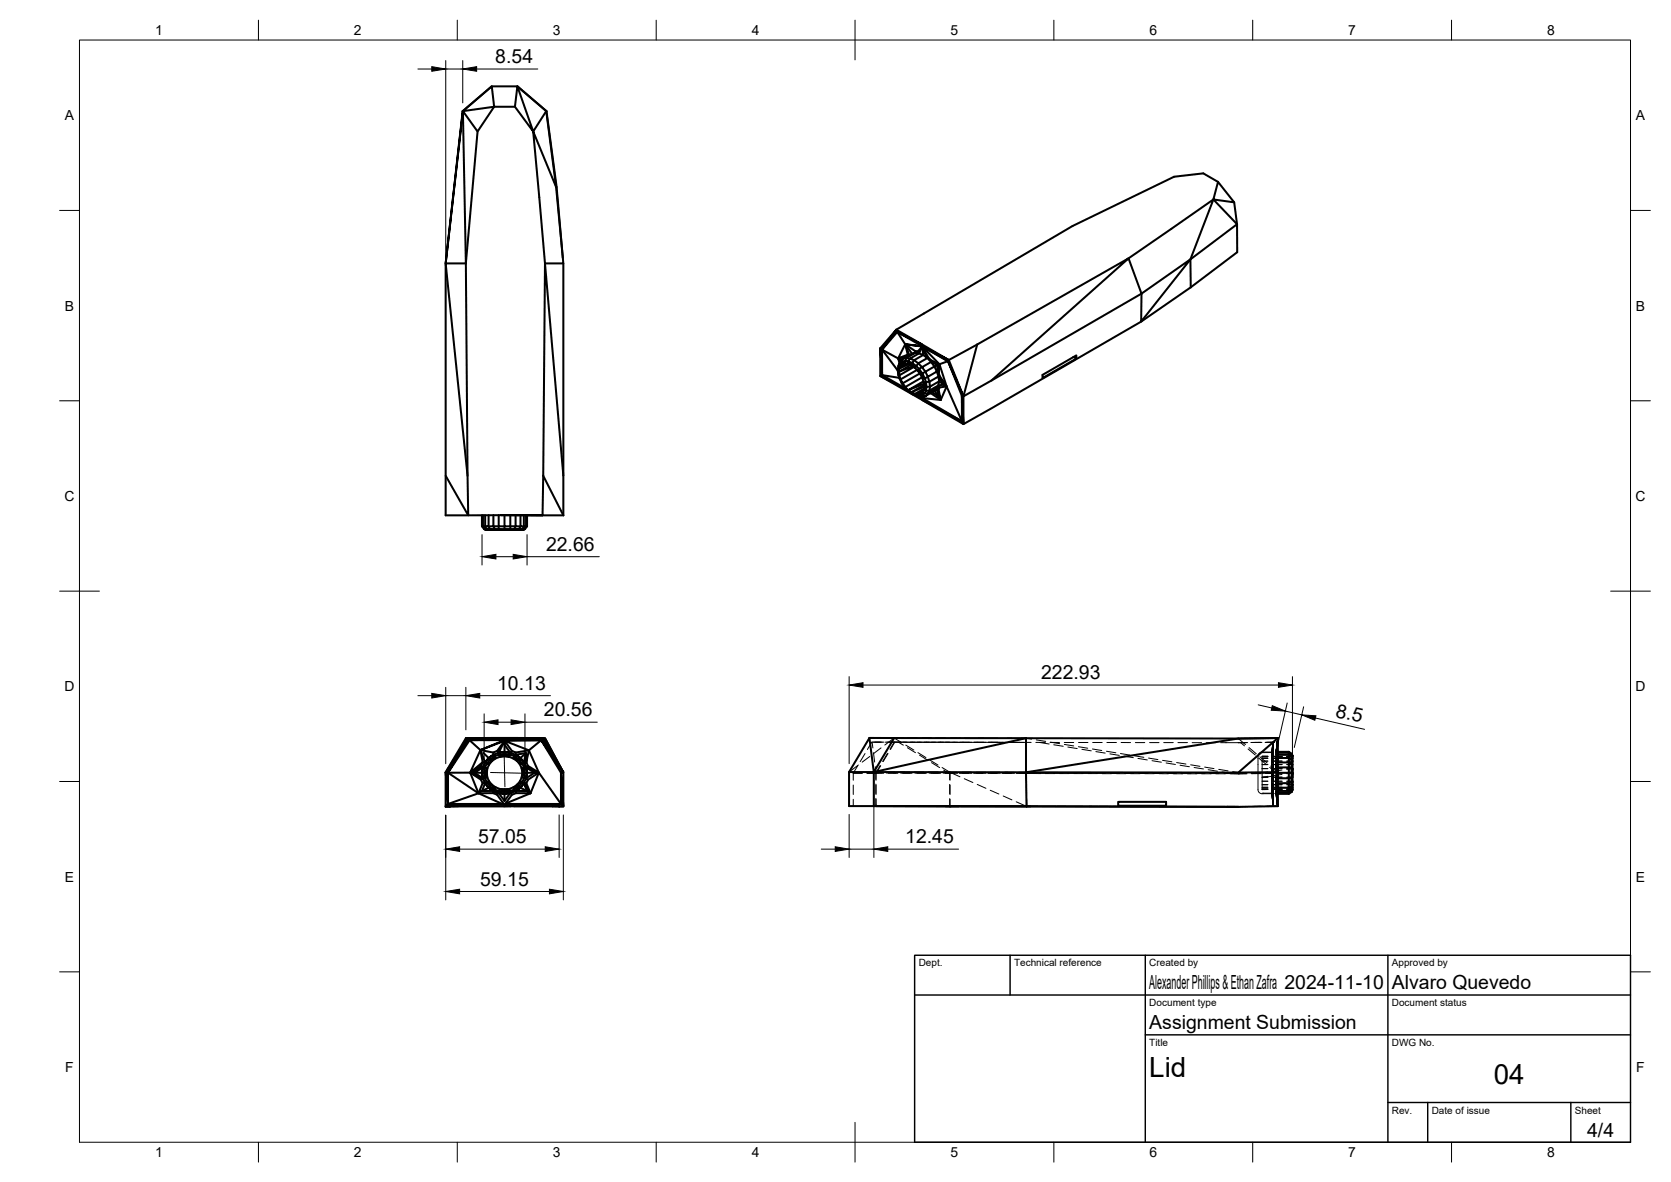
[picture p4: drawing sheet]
<svg xmlns="http://www.w3.org/2000/svg" width="420mm" height="297mm" viewBox="0 0 420 297" stroke-linecap="round" stroke-linejoin="round" font-family="sans-serif">
<!-- layer: Visible -->
<g fill="none" stroke="#000" stroke-width=".51">
<path d="M116.3 27.9l-4.2 38.3zM120.1 33l-3 33.2h-5l5.5 53.4 .1 9.9-5.6-9.9M129.5 26.8h-5.3l-7.8 1.1 3.7 5.1 4.1-6.2-.5-5.1-7.3 6.2 .7 38.3 .5 53.4M130.1 21.7l7.3 6.2-3.3 5.1-4-11.3-.6 5.1 4.6 6.2M130.1 21.7l7.3 6.2 2.6 19.1 1.5 17.8M130.1 21.7h-6.5l-7.3 6.2M137.4 27.9l2.4 19.1-5.7-14 2.9 33.2h4.6l-1.8-19.2h.2M305.1 50.1l1.2-4.4 4 5.1-5.2-.7 5.9 6.3-.7-5.6M306.3 45.7l-3.7-2.1-7.4 .8-25.5 12.4-44.3 26.1M112.1 66.2v63.3h14.8h-.8M141.6 66.2v63.3M299.3 65.2l5.8-15.1-21.3 14.8 3.2 8.9 12.3-8.6-12.4 15.6 .1-7-44.7 25.8 3.4-13"/>
<path d="M299.3 65.2l11.7-8.8 .1 7-11.7 8.8zM299.4 72.2l-12.5 8.6-44.6 25.8-21-12.1 6.9 3.6M221.8 94.3l6 3.4M221.8 94.3l4.3 .7M225.6 83.4l-3.8 4.5 3.6-5-4.1 4.6 .5 .4v6.4l-.5 .2v-7l.5 6.8M225.6 83.4l-.2-.5 6.4 3.7-6.2-3.2 6.2 3.6M225.6 83.4l2 3.1-1.8 3.6 2.4-1-.6-2.6M225.9 93.3l.2 1-.2-.1zM226.2 91.2l-.4-1.1-4-2.2 3.9 5.2M226.2 95.1l.6 1.3 1.5 1.8M226.2 91.4l-.3 .6 .2 .6-.4 .4 .2 .3 .2-.7M226.2 95.1l.2 .2"/>
<path d="M226.4 90.7a4.7 4.7 0 0 0-.2 4.4M226.5 90.7l-.7-.6 .6 .6M226.6 90.5h.1M226.7 90.5h-.1M226.8 90.9l.8-.2 .3-.7 .9 .1-.5 .7 1 .4 .7 1.2 .4-.4M226.9 96.3l-.5-1 .4 1.1 .1-.1 .7 1.3v-.3l.8 .8M227.3 91.4l-.9 .5a1.94 1.94 0 0 1 2.8-.1l.8 .6M227.6 86.5l4.3 .6zM227.7 89.8l-1.9 .3 .8 .4M228.1 91.4l-2 1.2 2.4-1.1M228.2 87.3l1.1 1.5M228.3 90.8l.9 .9-.8-.3z"/>
<path d="M228.3 90.8l-.7-.1v.6l-.8-.4 .1 .6-.7-.1 .2 .5-.3 .7M228.4 98.1l-.1 .1 1.1 .8-1-.9 2 1.3-.4-.4-.8-.3 .2 .3 1 .4M228.5 89.3l-.3-.2-.2 .5M228.9 91.7l-2.8 1.7v-.8M229.3 88.8l-2.3 1.4-.6 .5M229.3 88.8l.8-.1-2.2 1.3-.9 .2-.2 .7-.6 .5 .2-.7M229.3 91.2l-.1 .5 .8 .7M229.5 92l-3.4 1.4v.9l3.7-2.1M229.8 90.5l2.3-1.3 1.1 .8-2.3 1.3zM229.8 90.5l-.5 .7 1.1 .8M230 92.4l.8 .8M230.1 88.2l.7 .1 .3 .5-1-.1z"/>
<path d="M230.1 88.2l-2.5-1.7 1 2.7M230.4 99.4l1.4 .3M230.4 92l.5-.7 .9 1-.7 .4M230.4 99.4l.7 .1M230.4 92l.7 .7M230.6 93l-4.2 2.3-.3-1M230.8 88.3l1.1-1.2-.8 1.7M230.8 93.2a5.9 5.9 0 0 1 1.5 4.7M231 99.6l.9 .4M231.1 92.7l.8 1.1-.5 .3-.3-1.4-.3 .5M231.1 99.5l.8-.1 .8 .1-.9 .2M231.1 99.6l.8 .4"/>
<path d="M231.1 99.5l.7 .2M231.3 93.9l-4.4 2.4 .7 1 4.2-2.5M231.4 99.6l.2 .3M231.7 99.7l.1 .3M231.8 86.6l6.8 3.9-6.8-3.5 6.6 3.8 .2-.3M231.9 93.8l.6 1.3h-.6zM231.9 98.5l.6 .3-1.1 .1 .5 .5-1.1-.3 .3 .4M231.9 98.5l-.5 .4-.6 .2M232 87.8l-.1-.7 1.5 2.7M232 87.8l.1 1.4-1-.4-2.3 1.3 1 .4M232 87.8l1.2 2.2M232.2 95.8l-3.8 2.3 3.9-1.6"/>
<path d="M232.3 97.9l-.4 .6M232.3 97.7l-2.3 1.3 .8 .1 1.2-.7M232.3 96.8l-3.1 1.8-.8-.5M232.3 97.2l-3.1 1.4 .8 .4M232.5 95.1l.8-.4 .4 1.2-.9 .1zM232.6 99.5l-.5 .6M232.7 93.4l2.2-1.3 .7 1.3-2.3 1.3zM232.7 93.4l-.8 .4M232.8 96l.2 1.2-.5-.1-.2-1 .5-.1-.5 1.9 .7-.7M233 97.2l-.2 1-.5-.3M233.2 90l.2-.2 .7 .7v.5zM234.1 91l1.7 .7-.9 .4-.8-1.1-2.3 1.3 .9 1.1"/>
<path d="M234.1 90.5l2.1 1M234.1 98.7v.2l-.3-.1M234.1 98.9l2.4 1.6-.5-.9M234.4 98.5l1.6 1.1M234.9 98.2l1.1 1.4M235.6 93.4l.4 .2 .3 .9-.3 .1zM236 96.8l.3 .6-.3 .5-.4-.3zM236 96.8l-2.3 1.4-.4 .7 2.3-1.3-.7 .6-2.2 1.3 .6-.6-.8-.1-.6 .6M236 96.8l.1-1-2.3 1.4-.1 1h-.9l-.3 .6M236 97.9l.5 2.6-.9-2.9 .4 2M236.2 91.5l-.2 2.1-.2-1.9-.2 1.7M236.2 91.5l-4.3-4.4 6.5 3.7-2.2 .7 1.8 5.6"/>
<path d="M236.3 94.5l1.7 2.6-2-2.5 1.3 2.1M237.3 96.7l.7 .4-1.7 .3M237.3 96.7l-1.2-.9-.1-1.2-2.3 1.3 .1 1.3h-.8M237.3 96.7l-1.3 .1M238.6 90.5l3.7 9.1-3.9-8.8 3.5 8.7 .4 .1v7l-.4-7.1v6.4M245.7 86.6l38.1-21.7-34.5 30.7M245.7 86.6l-7.1 3.9M269.9 89.7l.7 .4v-.8l-8.5 4.9v.8l8.5-4.9M136.6 119.6l-.2 9.9h-9.5h14.7M136.6 119.6l.4-53.4 4.6 53.4M136.6 119.6l5 9.9M231.9 100.5l10 5.4 .4 .7"/>
<path d="M231.9 100l4.6 .5 1.5-3.4 3.9 8.8M231.9 100l10 5.9M121.2 129.5v2.8h.2M121.2 132.3l.5 .7h.3M121.4 129.5v2.8M121.4 132.3l.6 .7M122 133l.5 .2-.8-.2 .5 .2h3.5M122 133h.4M122 129.5v2.8h.9v-2.8M124.1 129.5v2.8h-1.2l.3 .7h-.8l-.4-.7h-.6M125.4 129.5v2.8h1.5v.7h1.4M125.4 133l1.5 .2h-1.2z"/>
<path d="M125.4 133h-1l.2 .2-2.2-.2 .6 .2M126.9 129.5v2.8h1.4M128.3 129.5v2.8M128.3 132.3v.7M128.3 132.3h1.3l-.3 .7M128.3 133l-.3 .2-2.6-.2v-.7h-1.3l.3 .7h-1.2M128.3 133h1M129.3 133h1.2l-.5 .2-.7-.2-.2 .2M129.6 129.5v2.8h1.3l-.4 .7M130.5 133h.9l-.7 .2zM130.9 129.5v2.8h.8M131.7 132.3h.6l-.6 .7h.3l-.4 .2h-.4l.5-.2-.1 .2h-4.7v-.2"/>
<path d="M131.7 129.5v2.8M131.7 132.3l-.3 .7h.3M132.3 129.5v2.8h.2M132.5 129.5v2.8M132.5 132.3l-.5 .7M117.1 185.5l.5 .1M117.1 185.5h.6M117.1 185.5l-4.8 8.1M117.6 185.6l-4.1 6.3M117.7 185.5l-.1 .1M118.1 186l-5.5 8.2 5.1-8.7-5.6 8.5 .5 .2v7.8l-.5 .6v-8.6l.5 8M118.1 186l2.7 2.5-2.6 5.7 3.2-2.7-.6-3"/>
<path d="M119.3 194.2l2.1 1.4-3.2-1.4 2.7 1.7M119.3 194.2h1.9M119.5 185.5h15.2M120.3 199.4l-2.1-5.2h-5.6l7.7 5.2-7.7 2.6M120.3 199.4l6 2.6M120.8 188.5l6.1-2.5v.2zM121.3 196.8l-1 2.6 .9-.6h2.9l.3-.4-1.2-.8-.3 .4M121.4 195.6l-.5 .3 .4 .9h.7M121.4 192.9l-2.1 1.3 1.7-1.7-2.8 1.7h1.1M121.4 192.9l-.2 1.3 .2 1.4-.2-1.4zM121.4 192.9h.6M121.4 195.6l.6 1.2"/>
<path d="M121.5 189.2l1.4 1.3M121.7 194.2l.3 1.4h-.6M121.7 196.2l.3 .6M122 192.9l-.3 1.3h-.5M122 192.9l.5 .3-.8 1h.5l.3-1M122 191.6l-.6-.1-.4 1 .4 .4M122 196.8l.9 1.2 1.2 .8-1.2-.8zM122 196.8l.4-.3 .8 1.1M122 196.8l-.8 2 1.7-.8M122 191.6l-.6 1.3M122.2 194.2l.3 1.1-.5 .3zM122.4 192l-.4 .9"/>
<path d="M122.5 193.2v2.1l.5 1-.6 .2-.4-.9M122.9 190.5l-.9 1.1 .9-1.1 1.2-.8zM122.9 190.5l.3 .3-.8 1.2-.4-.4M123 196.3l.7 .9 .9 .7-.2 .5-.7-1.2-.5 .4zM123 192.1l-.5 1.1M124 199.3l-3.7 .1M124 189.1l-3.2-.6 1.2 3.1M124.1 198.8l1.3 .5-.4 .4-1-.4zM124.1 189.7l.3 .3-1.2 .8M124.2 189.6l-.1 .1M124.4 198.4l1 .4v.5M124.6 197.9l1.1 .4"/>
<path d="M125 199.7l1.7 2.3M125 188.7l1.9-2.5-1.5 3M125.4 189.2l-.4-.5-1 .4 .1 .6M125.4 199.3l1.5 .2 1.4-.2-1.4 .2zM125.4 189.2l1.5-.3 1.4 .3-1.4-.3zM125.4 189.2v.5l1.5-.3 1.1 .8 .3-.5M125.4 189.7l1.5 .2-1.2 .3zM125.4 189.7l-1 .3 .2 .6-1.4 .2 .5 .5-1.3 .7 .6 .1M125.4 199.3l-1.3-.5 1.3 .5M125.4 199.3l1.5 2M125.4 189.2l-1.3 .5M125.7 198.3l-.3 .5 1.5 .2"/>
<path d="M126.9 188.9v.5l1.4 .3M126.9 189.4v.5l1.1 .3M126.9 199v2.3M126.9 187.2v-1l1.8 2.5M126.9 185.5h9.5l-9.5 .5h9.2l.3-.5M126.9 186h-8.8l8.8-.5h-9.2l.4 .5M126.9 187.2l1.4 2M126.9 187.2v1.7M128 190.2a4.6 4.6 0 0 0-5 1.9M128 190.2l1.1 .4M128.3 189.2l.4-.5 1 .4-.1 .6M128.3 189.2l.6 .2"/>
<path d="M128.3 199.3l-1.4 2M128.3 189.2v.5M128.3 189.2l1.3 .5M128.3 198.8l-1.4 .2v-.4l1.1-.3 .3 .5-2.6-.5 1.2 .7M128.3 198.8v.5M128.3 189.7l1 .3M128.7 199.7l-1.6 2.2M129.1 190.6a4.1 4.1 0 0 1 2.1 4.7M129.3 198.4l.3 .4M129.3 198.4l-1 .4M129.3 190l1.2 .8-.5 .5-.7-1.3-.2 .6M129.6 198.8l.2 .5-1.1 .4-.4-.4"/>
<path d="M129.6 189.7l1.3 .8 .8 1.1-.8-1.1zM129.6 198.8l1.3-.8 .8-1.2-.8 1.2zM129.6 189.7l2.6-.5-1.3 1.3M129.6 198.8h2.9M129.6 189.7l-.3 .3M129.6 198.8l-1.3 .5M130.5 190.8l.9 1.2-.7 .1zM130.7 196.3l.7 .2-1.4 .7 .5 .4-1.4 .3 .2 .5M130.7 196.3a4.7 4.7 0 0 1-5 2M130.9 198l-.4-.4-1.2 .8M130.9 198l1.6 .8M130.9 190.5l-.4 .3"/>
<path d="M131.2 195.3l-.5 1M131.7 191.6h.6l.5 .9-.5 .4zM131.7 196.8l-.3-.3-.9 1.1M131.7 191.6l.6 1.3h-.6M131.7 191.6l-.3 .4 .3 .9M131.7 192.9l.3 1.3h-.4l-.4-1 .5-.3-.5 2.4 .8-1.1M132 194.2l-.3 1.4-.5-.3M132 194.2h.5M132.3 195.6l.5 .3-.4 .9h-.7M132.3 195.6l-.6 1.2M132.3 192.9l.2 1.3-.2 1.4 .2-1.4zM132.3 195.6h-.6l-.3 .9"/>
<path d="M132.4 196.8l1 2.6-1.7-2.6 .8 2M132.5 198.8l.9 .6-3.6-.1M132.8 192.5l2.7 1.7-3.2-1.3 2.1 1.3M133 188.6l-.7 3-.1-2.4-.5 2.4M133 188.6l-6.1-2.4 9.2-.2-3.1 2.6 2.5 5.6M133 188.6l-3.3 .5M134.4 194.2h1.1l-2.7 1.7M134.4 194.2l-2.1 1.4M134.4 194.2h-1.9M136.4 185.5l5.2 8.5-5.5-8 5 8.2 .5-.2v8.6l-.5-8.4v7.8M136.4 185.5l.2 .1M136.5 185.5h.5l4.4 8.1"/>
<path d="M136.6 185.6l.4-.1 4.1 7.6M136.6 185.6l5 8.4M213.5 194v8.6h7M218.6 185.4l1.1 8.6 5.1-8.5-6.2-.1-5.1 8.6h6.2l38.3-8.5M219.7 194l38.3 .1 .1 8.5h-38.4zM224.8 185.5h33.2M258 185.5v8.6l53.4-8.5 9.9-.1-9.9 8.6M321.3 185.5h.1M321.3 185.5h-63.3M321.3 194l-63.3 .1M321.3 192.9h3.5M321.3 185.5v17.1l-9.9 .2"/>
<path d="M321.3 199.3h2.7M321.3 188.9h2.8M321.3 198.8h2.7M321.3 190.5h2.8M321.3 189.7h2.8M324 199.3l.1 .2h-2.8M324 196.8l.1 1.2h-2.8M324 196.8l.8-.3v1.1M324 196.8h-2.7M324 198.8v.5M324.1 198l.7-.4v.8l-.8 .4zM324.1 189.7l.7 .3v.8"/>
<path d="M324.1 189.7v.8M324.1 188.9v.3h-2.8M324.1 190.5l.7 .3v1.2l-.7-.4v2.6h-2.8M324.1 190.5v1.1h-2.8M324.1 188.9l.7 .5M324.8 189.7l.2 .5zM324.8 192.9v1.3h-.7v1.4h-2.8M324.8 194.2v1.4h-.7l-.1 1.2M324.8 189.7l.2 .9-.2 .2 .2 .5-.2 .7 .2 .1M324.8 199l-.7 .5M324.8 198.4v.4l-.8 .5M324.8 192v.9"/>
<path d="M324.8 189.4v.3l-.7-.5v.5M324.8 189.4l.2 .5v4.3h-.2l.2-1-.2-.3M325 198.3l-.2 .7zM325 197.9l-.2 .5 .2-2.1a4.5 4.5 0 0 1-.2 2.7M325 194.2v1.1l-.2 .3zM325 193.3v3l-.2 .2v-.9M112.6 202h14.3l-14.8 .6M115.2 202.6h-2.1M126.9 202.6l14.2-.6 .5 .6M126.9 202l6.5-2.6 2.1-5.2 5.6 7.8zM138.9 202.6h1.7M141.6 202.6h-29.5v.2h1v-.2h15.3"/>
<path d="M141.6 202.6h-13.2M220.5 202.6l90.9 .2-53.3-.2M220.5 202.6h17.3M238.9 202.6h19.2M258.1 202.6h1M258.2 202.6h.1M281.2 201.5h12v1h-12z"/>
</g>
<!-- layer: Hidden -->
<g fill="none" stroke="#000" stroke-width=".25">
<path d="M214.5 194.3h2.3M214.5 197.3v2.4M214.6 194.3h2.2M215.7 192.4l-1.2 1.9v1.8M215.8 192.2l-2.3 1.8M217.5 189.4l-1.2 2M218 194.3h2.2l.1 1.8M218.6 185.4h1.2M218.7 190.1l-1.9 1.4M219.3 186.5l.2 1.5M219.5 186.5h2.3M219.6 189.2l.3 2.3"/>
<path d="M219.7 194h1.8M220.1 192.7l.2 1.4M220.2 197l.1 2.7M221 185.4l2.4 .1M221.3 192.4l-1.1 1.9h2M221.4 192.4l-1.1 1.9M221.5 187.9l-1.9 1.5M221.7 194.3l-3.7 .1M222.3 186.5h-3.1l-1.1 1.8M222.6 186.5h3.2M222.7 194h2.4M222.9 194.3h2.4"/>
<path d="M223.2 189.3l-1.3 2.1M223.3 189.4l-1.2 2M223.4 194.3h2.3M224.6 186.5h1.3M224.6 185.5h2.5M225 186.5l-1.1 1.8M225.9 186.5h1.7M225.9 186.5h3.5M225.9 186.5l1.2 .8M226.3 194h2.3M226.5 194.3h2.8M226.5 186.5h-1.7l-1 1.8"/>
<path d="M226.7 186.6l-1.9-1.1-2.3 1.7M227.7 186.5h11.1M227.8 187.2l2 1.3M228.2 187.9l2 1.3M228.2 185.5h2.5M229.8 194h2.4M230 194.3h2.4M230.5 194.3h2.4M230.8 189.1l2 1.3M231.2 189.8l2 1.2M231.8 185.5h2.5M233.4 194h2.4"/>
<path d="M233.6 194.3h2.4M233.8 191l2.1 1.3M234.1 194.3h2.4M234.2 191.7l2.1 1.2M235.3 185.5h2.5M236.9 192.9l1.9 1.1M237 194h1.8M237.3 193.5l1.2 .8h-1.3M237.7 194.3h2.4M237.7 186.5h3.1M238.5 194.3h2.3M238.8 194l1.8 .1"/>
<path d="M238.8 194l2.6 1.2M238.8 194v1.9M238.8 197.1v2.4M238.9 194.3v1.8M238.9 197.3v2.4M238.9 185.5h8.4M239.5 186.5h2.4M240 186.5h10.8M241.2 194.3h2.4M241.8 194.1h2.4M242 194.3h2.4M242.5 195.7l2.1 .9"/>
<path d="M244.8 194.3l2.4 .1M245.4 194.1h2.4M245.6 194.3h2.3M245.7 197.1l2.2 1M246 185.5h2.4M248.4 194.4h2.4M248.5 185.5h3.5M249 194.1h2.4M249 198.6l2.2 .9M249.1 186.5l3.2 .1M249.1 194.3h2.4M250.7 186.5l2.4 .1"/>
<path d="M251.9 194.4h2.4M252 186.6h5.4M252.1 185.5h5.9l1.4 .2M252.6 194.1h2.3M252.7 194.3h2.4M253.5 186.6h1.9M255.8 186.6h2.2v1.5v-1.5h1.3M256.1 194.1h1.9M256.3 194.3h1.7M258 189.3v2.4M258 194.3l.1 1.8-.1-1.7h3.7M258 194.3v-1.4v1.5h-2.5"/>
<path d="M258 194.4h.1M258 194.3h2.1M258.1 197.3v2.4M260.5 186.6h2.3M260.6 185.9l2.3 .4M261.3 194.3l2.4 .1M261.3 186.6l2.5 .4M262.8 194.4h2.4M264 186.6h2.4M264.1 186.5l2.3 .4M264.9 194.4h2.4M265 187.2l2.3 .3"/>
<path d="M266.4 194.4h2.4M267.6 186.6h2.4M267.6 187.1l2.4 .4M268.4 194.4h2.4M268.5 187.7l2.3 .4M270 194.4h2.4M271.1 187.6l2.4 .4M271.2 186.6h2.4M272 194.4h2.4M272 188.3l2.4 .4M273.6 194.4h2.3M274.7 188.2l2.3 .4"/>
<path d="M274.7 186.6h2.4M275.5 188.9l2.4 .4M275.6 194.4h2.4M277.1 194.4h2.4M278.2 188.8l2.4 .4M278.3 186.6h2.4M279.1 189.4l2.3 .4M279.1 194.4h2.4M280.7 194.4h2.4M281.7 189.4l2.4 .3M281.9 186.6h2.4M282.6 190l2.4 .4"/>
<path d="M282.7 194.4h2.4M284.3 194.4h2.4M285.3 189.9l2.3 .4M285.5 186.6h2.3M286.1 190.6l2.4 .4M286.3 194.4h2.4M287.9 194.4h2.3M288.8 190.5l2.3 .4M289.1 186.6h2.3M289.7 191.2l2.3 .3M289.9 194.4h2.3M291.4 194.4h2.4"/>
<path d="M292.3 191.1l2.4 .3M292.6 186.6h2.4M293.2 191.7l2.4 .4M293.4 194.4h2.4M295 194.4h13.1M295.8 191.6l2.4 .4M296.2 186.6h2.4M296.7 192.3l2.4 .4M299.4 192.2l2.3 .4M299.8 186.6h2.3M300.2 192.9l2.4 .3M302.9 192.8l2.3 .4"/>
<path d="M303.3 186.6h2.4M303.8 193.4l2.3 .4M306.4 193.3l2.4 .4M307.3 194l2.5 .4h-2.1M309.3 194.4h4.3M309.8 194.4h1.6M309.9 193.9l1.5 .2M311.4 194.4h.1M311.4 185.6l1.8 1.5M313.4 186.6h-6.5M313.4 194.4h-2M313.7 186.6h-1.7l.9 .8"/>
<path d="M313.8 188.2l1.8 1.5M314.1 187.9l1.8 1.5M316.5 190.5l1.8 1.6M316.8 190.2l1.8 1.5M317 194.4h-2.4M317.1 194.4h-2.4M317.3 186.6h-2.8M317.4 193.2v5.2h1.4M317.4 190v3.2M317.4 197.9h1.4M317.4 198.3h1.4M317.4 190h1.4"/>
<path d="M317.4 191.3h1.4M317.4 190.6h1.4M317.4 197.2h1.4M317.4 193.2h1.4M317.4 196.3h1.4M317.4 190l1.4 .1M317.4 192.1h1.4M317.4 199.3h2.4M318.5 186.5h1.7v2.9M318.8 190.2h-1.4h1.4M318.8 194l-1.4 .2h1.4M318.8 195.1l-1.4 .2h1.4"/>
<path d="M319.3 192.8l.9 .8v.7l-2 .1M319.5 192.5l1.8 1.5M319.8 198.8h.1M319.8 199.3h.1M319.8 189.2h.1M319.8 196.8v1.1zM319.8 198v.8M319.8 192.9v2.2M319.8 192.9h.1M319.8 192.9v2.7M319.8 189.7v.8M319.8 195.1v.5"/>
<path d="M319.8 196.9h.1M319.8 199.4h.1M319.8 199.3v.2M319.8 195.6v.1M319.8 195.1l-2.4 .4M319.8 192.7v.2M319.8 189.6v.1M319.8 198.8v.4v-.4M319.8 196.9l.2 1.9zM319.8 199.4l.2 2zM319.8 195.6h.1M319.8 196.8h.1"/>
<path d="M319.8 191.6h.1M319.8 189.7h.1M319.8 196.8v1.9M319.8 189.7v1.9zM319.8 189.1v-.2v.3M319.8 199.5v-.2v.2M319.8 189.1v.6M319.8 191.6v1.3M319.8 195.5v1.4M319.8 199.5l.2 1.9M319.8 199.4v.4M319.8 188.9h.1"/>
<path d="M319.8 190.5v1.2zM319.8 189v.2M319.8 189l-2.4 .1M319.8 188.9v.1M319.8 189h-2.4a1.18 1.18 0 0 0-1.1 1.6v7.3a1.18 1.18 0 0 0 1.1 1.6l2.4-.1v-.1M319.8 192.9l.2 1.3M319.8 198.8l.2 .1zM319.8 197l.3 2.4M319.8 189.6h.1M319.8 192.5v.1M319.8 199.8l.3 2.6-.3-2.6M319.8 199.8h.1"/>
<path d="M319.8 192.6l.2 1.5M319.8 188.6h.1M319.8 188.6v.4M320 194.2h2.4M320 197.9h2.4M320 198.3h2.4M320 190.2h2.4M320 191.3h2.4M320 190.6h2.4M320 198.3l2.4 .1M320 197.2h2.4M320 193.2h2.4"/>
<path d="M320 195.3h2.4M320 196.3h2.4M320 192.1h2.4M320 198.9h.1M320 194.2l-.2 1.4M320 194.2l-.2 1.3M320 194.2h.1M320 187.1l-.2 1.5 .3-2.1-.3 2.4M320 187.1h.1M320.1 194h.1M320.1 194.1v.1M320.1 194.2v2"/>
<path d="M320.1 194.2h.1M320.1 194v.1M320.1 186.5h.1M320.1 186.5v1.9M320.1 197.4v1.9M320.1 186.5l-.3 2.5 .2-1.9M320.1 194v2.2M320.1 199.5l.1 3.1M320.1 199.4h.1M320.1 199.4v.1M320.1 199.4l-.1-.5 .1 .5M320.1 199.3v.1"/>
<path d="M320.1 199.5v2.8M320.1 191.9v2.1M320.1 188.5l-.3 3 .2-2.3-.2 .4M320.1 188.5v2.2M320.1 188.5h.1M320.1 186.5v2l.1-2M320.1 186.5l-1.9 .1 2-.1v3.5M320.1 197.5v1.8M320.2 186.5h.1M320.2 198.4l.1 4.2M320.2 194.4v1.4M320.2 194.2h.1"/>
<path d="M320.2 190.6v3M320.2 194.4h-1.9M320.2 197v2.4M320.2 191.2v3.2M320.2 194.3v2.9M320.2 194.5v1.8M320.8 189.2l.1-.5-.1 1M320.8 195.6l.1 1.2zM320.8 198.8l.1 .9-.1-.9 .1 .9-.1-.4M320.8 199.3l.4 3M320.8 192.9l.3 1.3-.2-1.7 .2 1.7M320.8 195.6h3.3l-.1 1.2h-3.2"/>
<path d="M320.8 199.3l.3 2-.3-2h3.2l.1 .2M320.8 196.8v1.2h.5M320.8 192.9v1.3h.5M320.8 190.5h3.3v1.1h-3.3zM320.8 195.6v-1.4h3.3v1.4h.7v.9M320.8 196.8v1.2h3.3l-.1-1.2 .8-.3v1.1M320.8 196.8l.3 2M320.8 198.8h.3M320.8 196.8h.5v2.4M320.8 189.7v1.9M320.8 198.8h.5M320.8 192.9h.5"/>
<path d="M320.8 191.6h.5M320.8 189.7h.5M320.9 191.5l-.1 1.4zM320.9 191.6l-.1 1.3zM320.9 192.5l.2 1.7M320.9 196.8l.2 2.6v-.6h-.3M320.9 196.8l.2 2.6-.3-2.6 .3 2M320.9 191.5l.2 2.7M320.9 188.7l-.1 1zM320.9 188.7l.3-2.5-.4 3 .4-3-.4 3h.5M320.9 189.1l.3-.6-.4 3.1M321.1 194.2l-.2 1.7z"/>
<path d="M321.1 198.8v.6l-.2-.1 .2 .1M321.1 194.2h-.3h.3M321.1 189.2l-.3 1.3 .3-1.3M321.1 198.8l-.3-.8 .3 .8M321.1 194.2l-.3 1.4M321.1 189.2l-.3 .5M321.1 194.2v2v-2h.2M321.1 194.2v1.5M321.1 199.4v-2l.1 4.6M321.1 191.9v2.3M321.1 199.4l.1 2.9M321.2 188.6l-.4 3"/>
<path d="M321.2 188.5l-.3 3M321.2 188.6l-.3 .5M321.2 188.5v2.2M321.2 196.9v2.4M321.2 197.4l-.1 2M321.2 186v4.8M321.2 186v2.6M321.2 186v1.7M321.2 186v2.5M321.3 187.6l-.1-1.6v1.7M321.3 186l-.1 2.5zM321.3 196.9l-.1 2.4"/>
<path d="M321.3 188.8v2.4M321.3 185.5l-.1 .5M321.3 194.2l-.1 2M321.3 192.4v3.3v-3.2M321.3 188.6v2.7M321.3 197.2v2.4M321.3 192.2v2M321.3 194v2M321.3 185.5v.5M321.3 199.3h-.5v.2h.5M321.3 188.9h-.5v.3h3.3M321.3 190.5h-.5v-.8h3.3v.8"/>
<path d="M321.3 194v1.7M321.3 185.5v2M322.3 193.5l-2.3 .4M322.3 194.6l-2.3 .3M322.4 190.1h-2.4M323.5 194.4l1.5-.2v1.1h-1.4h1.4M323.6 196.3h1.4l-.2 .2 .2 .7-.2 .4 .2 .3-.2 .5M323.6 197.9h1.4M323.6 198.3h1.4M323.6 191.3h1.4M323.6 197.2h1.4M323.6 193.2h1.4"/>
<path d="M323.6 192.1h1.4M323.6 198.3h1.4v.3M324.1 194.2v-1.3h-3.3v2.7h.5M324.1 191.6l.7 .4v.9h-.7zM324.1 189.2l.7 .5M324.1 189.2v.5l.7 .3M324.1 188.9v.3M324.1 190.5l.7 .3M324.8 198.4v-.8l-.7 .4-.1 .8h-3.2v-.8v.8M324.8 192.9v1.3h.2M324.8 194.2l.2 1.1-.2 .3zM324.8 190v.8l.2 .5-.2-1.3 .2 .6h-1.4"/>
<path d="M324.8 189.7v.3M324.8 198.4v.6M324.8 198.4l-.8 .4v.5l.8-.5M324.8 189.4l.2 .8zM324.8 190.8l.2 1.3-.2-.1zM325 190.1l-1.4 .1M325 198.3h-1.4M325 193.2v1h-1.4h1.4M325 198.3l-.2 .5zM325 193.3l-.2-.4 .2 1.3M325 190.1h-1.4M325 193.2l-1.5 .1"/>
<path d="M325 189.9v.2M214.5 202.6h.1M214.5 200.9v1.7M220.2 202.6h.1M220.2 202.2v.4M220.2 200.6l.1 2M238.8 200.7v1.9h1.9M238.9 202.6h.1M238.9 200.8v1.8M241.9 202.6h2.4M245.5 202.6h2.3M249 202.6h2.4"/>
<path d="M252.2 200l2.2 1M252.6 202.6h2.4M255.5 201.5l2.6 1.1M256.2 202.6h5.7M258.1 200.9l.1 1.7M258.1 200.9v1.7M258.1 202.6h.1M258.2 202.6h.1M262.1 202.6l2.4 .1M263 202.7h2.4M265.7 202.7h3.3M269.2 202.7h3.4"/>
<path d="M272.8 202.7h3.3M276.4 202.7h2.4M277.3 202.7h2.4M280 202.7h2.3M280.9 202.7h2.4M283.5 202.7h3.4M287.1 202.7h3.3M290.7 202.7h3.3M294.3 202.7h2.4M295.2 202.7h2.4M297.8 202.7h3.4M301.4 202.7h3.3"/>
<path d="M305 202.7h3.3M312.1 202.7l-3.5 .1M312.1 202.7l-.7 .1M313.8 202.7h-1.7M313.9 202.7h-5.4M317.4 202.7h-2.8M317.5 202.6l-2.3 .1M320 201.4h.1M320 201.4l.1 1M320.1 202.3h.1M320.1 202.3v.1M320.1 202.4l.1 .2"/>
<path d="M320.2 202.6h.1M320.2 200.6l.1 2M320.2 202.2v.4M320.2 202.4l.1 .2M320.3 202.6h.1M320.3 202.6h-1.8M321.2 202v.3v-.3M321.2 202l-.1-2.6 .1 2.9M321.2 202v-1.5l.1 2.1M321.2 202l.1 .6M321.2 200.4v1.6M321.3 200.8v1.8l-.1-.6"/>
<path d="M321.3 202.6h-1.1M321.3 202.6h-3.1"/>
</g>
<!-- layer: Visible -->
<circle cx="238.9" cy="202.6" r=".25" fill="#000"/>
<!-- layer: BORDER -->
<g fill="none" stroke="#000" stroke-width=".25">
<path d="M20 10.1h390v276.9h-390zM65 5.1v5M115 5.1v5M165 5.1v5M215 5.1v10M265 5.1v5M315 5.1v5M365 5.1v5M15 52.9h5M410 52.9h5M15 100.7h5M410 100.7h5"/>
<path d="M15 148.6h10M405 148.6h10M15 196.4h5M410 196.4h5M15 244.2h5M410 244.2h5M65 287v5M115 287v5M165 287v5M215 282.1v9.9M265 287v5M315 287v5"/>
<path d="M365 287v5"/>
</g>
<!-- layer: TITLEBLOCK -->
<path d="M230 240.1h180v46.9h-180zM230 250h180M254 240.1v9.9M288 240.1v46.9M349 240.1v46.9M288 260.1h122M349 277.1h61M359 277.1v9.9M395 277.1v9.9" fill="none" stroke="#000" stroke-width=".36"/>
<!-- layer: FD_Dimensions -->
<g fill="none" stroke="#000" stroke-width=".25">
<path d="M105.1 17.3h3.5M112.1 15.2v48.9M112.1 17.3h4.3M116.4 15.2v10.7M119.8 17.3h15.4M121.2 134.4v7.6M124.7 139.9h4.3M132.5 134.4v7.6M132.5 139.9h18.2M105.1 174.8h3.5M112.1 172.7v19.2M112.1 174.8h5"/>
<path d="M117.1 172.7v10.7M120.6 174.8h17.8M121.7 179.4v12.7M132 179.4v12.7M213.5 170v21.9M217 172.2h104.5M316.4 177.1l3.4 .8M323.2 178.7l4.1 .9M323.7 176.7l-2.4 10.2M325 170v21.1M327.8 177.6l-2.4 10.2M125.2 181.5h3.3"/>
<path d="M132 181.5h18.2M219.7 196.1v19.4M330.7 180.4l12.4 2.9M112.1 204.9v21.3M115.6 213.4h21.5M140.6 204.8v10.7M141.6 204.8v21.4M206.5 213.4h3.5M213.5 213.4h6.2M213.5 204.7v10.8M223.2 213.4h17.8M115.6 224h22.6"/>
</g>
<g fill="#000" stroke="#000" stroke-width=".25">
<path d="M108.6 16.7l3.5 .6-3.5 .6zM116.4 17.3l3.4-.6v1.2zM121.2 139.9l3.5-.6v1.2zM129 139.3l3.5 .6-3.5 .6zM108.6 174.3l3.5 .5-3.5 .6zM117.1 174.8l3.5-.5v1.1zM213.5 172.2l3.5-.6v1.1zM319.9 177.3l3.3 1.4-3.6-.2zM321.5 171.6l3.5 .6-3.5 .5zM327.3 179.6l3.6 .3-.3 1.1zM121.7 181.5l3.5-.6v1.2zM128.5 180.9l3.5 .6-3.5 .6z"/>
<path d="M112.1 213.4l3.5-.6v1.2zM137.1 212.8l3.5 .6-3.5 .6zM210 212.8l3.5 .6-3.5 .6zM219.7 213.4l3.5-.6v1.2zM112.1 224l3.5-.5v1.1zM138.2 223.5l3.4 .5-3.4 .6z"/>
</g>
<!-- layer: Smart Centers -->
<path d="M123.3 194.1l8.2 .2M126.8 189.6l.2 8.1" fill="none" stroke="#000" stroke-width=".25"/>
<g font-size="7">
<text x="289" y="270.6">Lid</text>
<text x="375.6" y="272.3">04</text>
</g>
<g font-size="4.9">
<text x="124.5" y="15.9">8.54</text>
<text x="137.3" y="138.4">22.66</text>
<text x="125" y="173.4">10.13</text>
<text x="261.8" y="170.7">222.93</text>
<text x="136.8" y="180">20.56</text>
<text x="335.6" y="180.1" transform="rotate(13 335.6 180.1)">8.5</text>
<text x="120.2" y="211.9">57.05</text>
<text x="227.6" y="211.9">12.45</text>
<text x="120.7" y="222.6">59.15</text>
<text x="289" y="248.5">Alexander Phillips &amp; Ethan Zafra 2024-11-10</text>
<text x="350" y="248.5">Alvaro Quevedo</text>
<text x="289" y="258.6">Assignment Submission</text>
<text x="399.1" y="285.7">4/4</text>
</g>
<g font-size="3.5">
<text x="39" y="8.8">1</text>
<text x="89" y="8.8">2</text>
<text x="139" y="8.8">3</text>
<text x="189" y="8.8">4</text>
<text x="239" y="8.8">5</text>
<text x="289" y="8.8">6</text>
<text x="339" y="8.8">7</text>
<text x="389" y="8.8">8</text>
<text x="16.3" y="30.2">A</text>
<text x="411.3" y="30.2">A</text>
<text x="16.3" y="78">B</text>
<text x="411.3" y="78">B</text>
<text x="16.2" y="125.9">C</text>
<text x="411.2" y="125.9">C</text>
<text x="16.2" y="173.7">D</text>
<text x="411.2" y="173.7">D</text>
<text x="16.3" y="221.6">E</text>
<text x="411.3" y="221.6">E</text>
<text x="16.4" y="269.4">F</text>
<text x="411.4" y="269.4">F</text>
<text x="39" y="290.8">1</text>
<text x="89" y="290.8">2</text>
<text x="139" y="290.8">3</text>
<text x="189" y="290.8">4</text>
<text x="239" y="290.8">5</text>
<text x="289" y="290.8">6</text>
<text x="339" y="290.8">7</text>
<text x="389" y="290.8">8</text>
</g>
<g font-size="2.5">
<text x="231" y="242.9">Dept.</text>
<text x="255" y="242.9">Technical reference</text>
<text x="289" y="242.9">Created by</text>
<text x="350" y="242.9">Approved by</text>
<text x="289" y="252.8">Document type</text>
<text x="350" y="252.8">Document status</text>
<text x="289" y="262.9">Title</text>
<text x="350" y="262.9">DWG No.</text>
<text x="350" y="279.9">Rev.</text>
<text x="360" y="279.9">Date of issue</text>
<text x="396" y="279.9">Sheet</text>
</g>
</svg>
